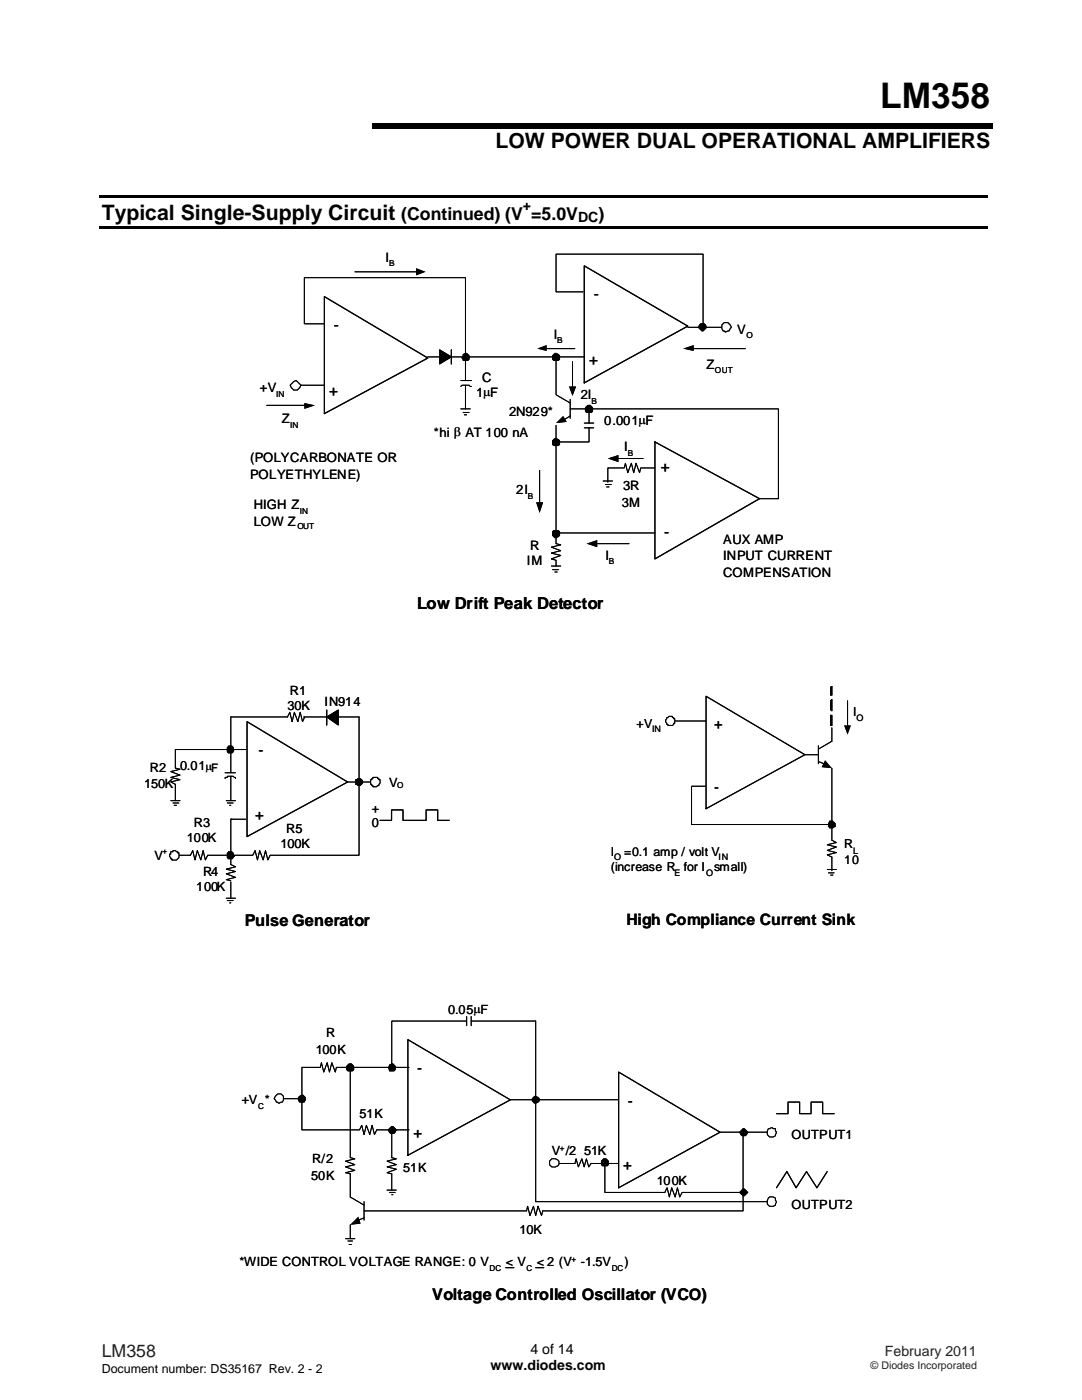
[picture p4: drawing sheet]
<svg xmlns="http://www.w3.org/2000/svg" width="216mm" height="279mm" viewBox="0 0 216 279" stroke-linecap="round" stroke-linejoin="round" font-family="sans-serif">
<path d="M19.8 39h177.2v.5h-177.2zM74.3 24.5h123.8v1.1h-123.8zM19.8 45.1h177.2v.5h-177.2z" fill="#000"/>
<path d="M64.7 59.2l20.7 12.3-20.7 11zM116.6 53.1l20.6 12-20.6 11.3zM90.1 69.8v2.8M130.7 88.2l20.9 11.3-20.9 12z" fill="none" stroke="#000" stroke-width=".24"/>
<g fill="none" stroke="#000" stroke-width=".2">
<path d="M116.4 58.3h-5.4v-7.6h29.3v14.6M64.7 64.6h-4v-9.2h32.2v20.5M85.4 71.2h31.2M87.7 69.8l2.4 1.4-2.4 1.4zM91.9 77.1l.3-.2h1.4l.2 .2h.3M91.9 75.9h2.2M92.4 70.8l.7-.3 .5 .5v.7l-.3 .2h-.9v-.2l-.2-.2zM92.9 76.9v4.7M110.3 71l.4-.5h.3l.7 .5v.7l-.3 .2h-.9l-.2-.2zM111 71.2v7.6l2.8 1.6M113.8 79.7v3.8M137.2 65.3h6.9"/>
<path d="M139.6 64.9l.2-.3h.7l.5 .7-.7 .7h-.2l-.7-.7zM91.9 81.6h1.9M92.4 82.3h1.2M92.6 82.8h.5M110.3 88l.4-.5 .7 .2 .3 .3v.7l-.3 .2h-.9l-.2-.2zM111 84.9v23.6l.9 .2-1.9 .5 1.9 .7-1.9 .5 1.9 .4-1.9 .7 1 .3v1.2M113.8 83l-1.2 .7M113.8 81.6h41.5v17.9h-3.7M116.6 85.4h1.9M116.6 84.4h1.9M116.8 81.4l.5-.5h.5l.4 .5v.7l-.2 .2h-.9l-.3-.2zM117.5 81.6v2.8"/>
<path d="M117.5 85.4v2.8h-6.5M120.4 96h1.8M120.8 96.7h1.2M121.1 97.2h.4M130.7 93.4h-2.9l-.2 .9-.7-1.8-.5 1.8-.4-1.8-.7 1.8-.5-1.8-.2 .9h-3.3v2.8M110 113h1.9M110.3 106.1l.2-.2h.9l.3 .2v.7l-.7 .5h-.3l-.4-.5zM110.3 113.7h1.1M110.7 114.2h.5M111 106.4h19.7"/>
</g>
<g fill="#000">
<path d="M87.7 69.8l2.4 1.4-2.4 1.4zM111 84.4l1.4-1.4 .7 1.2z"/>
<path d="M92.4 70.8l.7-.3 .5 .5v.7l-.3 .2h-.9v-.2l-.2-.2z" fill-rule="evenodd"/>
<path d="M110.3 71l.4-.5h.3l.7 .5v.7l-.3 .2h-.9l-.2-.2z" fill-rule="evenodd"/>
<path d="M139.6 64.9l.2-.3h.7l.5 .7-.7 .7h-.2l-.7-.7z" fill-rule="evenodd"/>
<path d="M110.3 88l.4-.5 .7 .2 .3 .3v.7l-.3 .2h-.9l-.2-.2z" fill-rule="evenodd"/>
<path d="M116.8 81.4l.5-.5h.5l.4 .5v.7l-.2 .2h-.9l-.3-.2z" fill-rule="evenodd"/>
<path d="M110.3 106.1l.2-.2h.9l.3 .2v.7l-.7 .5h-.3l-.4-.5z" fill-rule="evenodd"/>
</g>
<path d="M144.1 64.9l.4-.5h.7l.7 .9-.4 .7-.7 .3-.3-.3h-.2l-.2-.4z" fill-rule="evenodd" fill="#fff"/>
<path d="M144.1 64.8l.4-.4h.7l.7 .9-.4 .7-.7 .3-.3-.3h-.2l-.2-.4z" fill="none" stroke="#000" stroke-width=".24"/>
<path d="M60 76.9h4.7" fill="none" stroke="#000" stroke-width=".2"/>
<path d="M57.9 76.9l.7-.7 .5-.3 .9 1-.2 .5-.5 .4h-.7l-.5-.4z" fill-rule="evenodd" fill="#fff"/>
<path d="M64.7 59.2l20.7 12.3-20.7 11zM116.6 53.1l20.6 12-20.6 11.3zM57.9 76.9l.7-.7 .5-.3 .9 1-.2 .5-.5 .4h-.7l-.5-.4zM90.1 69.8v2.8M130.7 88.2l20.9 11.3-20.9 12z" fill="none" stroke="#000" stroke-width=".24"/>
<g fill="none" stroke="#000" stroke-width=".2">
<path d="M70.8 54.3h12.2M116.4 58.3h-5.4v-7.6h29.3v14.6M64.7 64.6h-4v-9.2h32.2v20.5M85.4 71.2h31.2M87.7 69.8l2.4 1.4-2.4 1.4zM91.9 77.1l.3-.2h1.4l.2 .2h.3M91.9 75.9h2.2M92.4 70.8l.7-.3 .5 .5v.7l-.3 .2h-.9v-.2l-.2-.2zM92.9 76.9v4.7M109.1 69.6h5.6M110.3 71l.4-.5h.3l.7 .5v.7l-.3 .2h-.9l-.2-.2zM111 71.2v7.6l2.8 1.6"/>
<path d="M113.8 79.7v3.8M114.2 72.2v4.9M137.2 65.3h6.9M138.2 69.6h10.5M139.6 64.9l.2-.3h.7l.5 .7-.7 .7h-.2l-.7-.7zM53.2 80.9h7.8M91.9 81.6h1.9M92.4 82.3h1.2M92.6 82.8h.5M107.7 93.9v6.6M110.3 88l.4-.5 .7 .2 .3 .3v.7l-.3 .2h-.9l-.2-.2zM111 84.9v23.6l.9 .2-1.9 .5 1.9 .7-1.9 .5 1.9 .4-1.9 .7 1 .3v1.2"/>
<path d="M113.8 83l-1.2 .7M113.8 81.6h41.5v17.9h-3.7M116.6 85.4h1.9M116.6 84.4h1.9M116.8 81.4l.5-.5h.5l.4 .5v.7l-.2 .2h-.9l-.3-.2zM117.5 81.6v2.8M117.5 85.4v2.8h-6.5M120.4 96h1.8M120.8 96.7h1.2M121.1 97.2h.4M123.2 91.5h5.1M130.7 93.4h-2.9l-.2 .9-.7-1.8-.5 1.8-.4-1.8-.7 1.8-.5-1.8-.2 .9h-3.3v2.8"/>
<path d="M110 113h1.9M110.3 106.1l.2-.2h.9l.3 .2v.7l-.7 .5h-.3l-.4-.5zM110.3 113.7h1.1M110.7 114.2h.5M111 106.4h19.7M118.9 108.5h6.6"/>
</g>
<g fill="#000">
<path d="M83 53.5l1.9 .8-1.9 .6zM87.7 69.8l2.4 1.4-2.4 1.4zM107.2 69.6l1.9-.7v1.1zM113.5 77.1h1.5l-.8 1.9zM136.3 69.6l2.1-.7v1.1zM60.7 80.4l2.1 .5-2.1 .7zM111 84.4l1.4-1.4 .7 1.2zM121.3 91.5l2.1-.7v1.4zM107 100.2h1.4l-.7 2.2zM117.1 108.5l2.1-.7v1.4z"/>
<path d="M92.4 70.8l.7-.3 .5 .5v.7l-.3 .2h-.9v-.2l-.2-.2z" fill-rule="evenodd"/>
<path d="M110.3 71l.4-.5h.3l.7 .5v.7l-.3 .2h-.9l-.2-.2z" fill-rule="evenodd"/>
<path d="M139.6 64.9l.2-.3h.7l.5 .7-.7 .7h-.2l-.7-.7z" fill-rule="evenodd"/>
<path d="M110.3 88l.4-.5 .7 .2 .3 .3v.7l-.3 .2h-.9l-.2-.2z" fill-rule="evenodd"/>
<path d="M116.8 81.4l.5-.5h.5l.4 .5v.7l-.2 .2h-.9l-.3-.2z" fill-rule="evenodd"/>
<path d="M110.3 106.1l.2-.2h.9l.3 .2v.7l-.7 .5h-.3l-.4-.5z" fill-rule="evenodd"/>
</g>
<path d="M144.1 64.9l.4-.5h.7l.7 .9-.4 .7-.7 .3-.3-.3h-.2l-.2-.4z" fill-rule="evenodd" fill="#fff"/>
<path d="M144.1 64.8l.4-.4h.7l.7 .9-.4 .7-.7 .3-.3-.3h-.2l-.2-.4z" fill="none" stroke="#000" stroke-width=".24"/>
<path d="M60 76.9h4.7" fill="none" stroke="#000" stroke-width=".2"/>
<path d="M57.9 76.9l.7-.7 .5-.3 .9 1-.2 .5-.5 .4h-.7l-.5-.4z" fill-rule="evenodd" fill="#fff"/>
<path d="M57.9 76.9l.7-.7 .5-.3 .9 1-.2 .5-.5 .4h-.7l-.5-.4z" fill="none" stroke="#000" stroke-width=".24"/>
<g fill="none" stroke="#000" stroke-width=".2">
<path d="M70.8 54.3h12.2M109.1 69.6h5.6M114.2 72.2v4.9M138.2 69.6h10.5M53.2 80.9h7.8M107.7 93.9v6.6M123.2 91.5h5.1M118.9 108.5h6.6M34.1 159.8h1.8M35 156.5v3.3M45.4 149.1h.2v-.2h.7v.2h.2v.5h.3l-.3 .2v.3l-.2 .2h-.7l-.2-.2zM49.1 149.6h-14.1v3.7"/>
<path d="M60.6 143.1h11v27.6h-17.7l-.5 .9-.4-1.8-.5 1.8-.7-1.8-.4 1.8-.5-1.8-.5 .9h-9l-.4 .9-.5-1.8-.4 1.8-.7-1.8-.5 1.8-.4-1.8-.5 .9h-3.9M60.8 143.1l-.4 .9-.5-1.8-.5 1.8-.7-1.8-.4 1.8-.5-1.8-.4 .9h-11.3v11.1M69.3 156.1h4.7M71 155.6l.4-.2a.79 .79 0 0 1 .9 .9l-.4 .5h-.5l-.2-.3h-.2zM34.5 160.3h1.2M34.8 160.7h.4M45.1 179.3h1.9M45.4 170.2h.2v-.2h.7v.2h.2v.5h.3v.2h-.3v.3l-.2 .2h-.7l-.2-.2zM45.4 179.7h1.1M46.1 176v3.3M49.1 163.5h-3v9l.9 .5-1.9 .5 1.9 .4-1.9 .5 1.9 .7-1.9 .5 1 .2M45.8 180.2h.3"/>
</g>
<g fill="#000">
<path d="M83 53.5l1.9 .8-1.9 .6zM107.2 69.6l1.9-.7v1.1zM113.5 77.1h1.5l-.8 1.9zM136.3 69.6l2.1-.7v1.1zM60.7 80.4l2.1 .5-2.1 .7zM121.3 91.5l2.1-.7v1.4zM107 100.2h1.4l-.7 2.2zM117.1 108.5l2.1-.7v1.4z"/>
<path d="M45.4 149.1h.2v-.2h.7v.2h.2v.5h.3l-.3 .2v.3l-.2 .2h-.7l-.2-.2z" fill-rule="evenodd"/>
<path d="M71 155.6l.4-.2a.79 .79 0 0 1 .9 .9l-.4 .5h-.5l-.2-.3h-.2z" fill-rule="evenodd"/>
<path d="M45.4 170.2h.2v-.2h.7v.2h.2v.5h.3v.2h-.3v.3l-.2 .2h-.7l-.2-.2z" fill-rule="evenodd"/>
</g>
<path d="M49.3 144l20.1 12.1-20.1 10.9z" fill="none" stroke="#000" stroke-width=".23"/>
<path d="M34.1 170h.4v-.2h.5l.2 .2h.3v.2h.2v1l-.5 .4h-.9v-.2h-.2v-.2l-.3-.3v-.4h.3z" fill-rule="evenodd" fill="#fff"/>
<path d="M34.1 170h.4v-.2h.5l.2 .2h.3v.2h.2v1l-.5 .4h-.9v-.2h-.2v-.2l-.3-.3v-.4h.3z" fill="none" stroke="#000" stroke-width=".23"/>
<path d="M74 155.6l.4-.2v-.2h1v.2l.4 .2v.7l-.2 .2v.3h-.2l-.3 .2h-.7v-.2h-.2v-.3h-.2z" fill-rule="evenodd" fill="#fff"/>
<path d="M49.3 144l20.1 12.1-20.1 10.9zM65.2 141.7v3M74 155.6l.4-.2v-.2h1v.2l.4 .2v.7l-.2 .2v.3h-.2l-.3 .2h-.7v-.2h-.2v-.3h-.2zM75.8 163.7h2.3v-2.1h2.3v2.1h4.6v-2.1h2.3v2.1h2.3" fill="none" stroke="#000" stroke-width=".23"/>
<g fill="none" stroke="#000" stroke-width=".2">
<path d="M34.1 159.8h1.8M44.9 155.4v-.2h.5v-.3h1.1l.3 .3h.2v.2M44.9 154.2h2.1M45.1 159.8h1.9M45.4 149.1h.2v-.2h.7v.2h.2v.5h.3l-.3 .2v.3l-.2 .2h-.7l-.2-.2zM46.1 154.9v4.9M49.1 149.6h-14.1v3.7l.9 .2-1.8 .5 1.8 .7-1.8 .5 1.8 .4-1.8 .5 .9 .4v3.3M60.6 143.1h11v27.6h-17.7l-.5 .9-.4-1.8-.5 1.8-.7-1.8-.4 1.8-.5-1.8-.5 .9h-9l-.4 .9-.5-1.8-.4 1.8-.7-1.8-.5 1.8-.4-1.8-.5 .9h-3.9M60.8 143.1l-.4 .9-.5-1.8-.5 1.8-.7-1.8-.4 1.8-.5-1.8-.4 .9h-11.3v11.1M65.2 143.1l2.3-1.4v3zM69.3 156.1h4.7M71 155.6l.4-.2a.79 .79 0 0 1 .9 .9l-.4 .5h-.5l-.2-.3h-.2z"/>
<path d="M34.5 160.3h1.2M34.8 160.7h.4M45.1 179.3h1.9M45.4 170.2h.2v-.2h.7v.2h.2v.5h.3v.2h-.3v.3l-.2 .2h-.7l-.2-.2zM45.4 160.3h1.1M45.4 179.7h1.1M45.8 160.7h.3M46.1 163.5h.2M46.1 176v3.3M49.1 163.5h-3v9l.9 .5-1.9 .5 1.9 .4-1.9 .5 1.9 .7-1.9 .5 1 .2M45.8 180.2h.3"/>
</g>
<g fill="#000">
<path d="M65.2 143.1l2.3-1.4v3z"/>
<path d="M45.4 149.1h.2v-.2h.7v.2h.2v.5h.3l-.3 .2v.3l-.2 .2h-.7l-.2-.2z" fill-rule="evenodd"/>
<path d="M71 155.6l.4-.2a.79 .79 0 0 1 .9 .9l-.4 .5h-.5l-.2-.3h-.2z" fill-rule="evenodd"/>
<path d="M45.4 170.2h.2v-.2h.7v.2h.2v.5h.3v.2h-.3v.3l-.2 .2h-.7l-.2-.2z" fill-rule="evenodd"/>
</g>
<path d="M34.1 170h.4v-.2h.5l.2 .2h.3v.2h.2v1l-.5 .4h-.9v-.2h-.2v-.2l-.3-.3v-.4h.3z" fill-rule="evenodd" fill="#fff"/>
<path d="M34.1 170h.4v-.2h.5l.2 .2h.3v.2h.2v1l-.5 .4h-.9v-.2h-.2v-.2l-.3-.3v-.4h.3z" fill="none" stroke="#000" stroke-width=".23"/>
<path d="M74 155.6l.4-.2v-.2h1v.2l.4 .2v.7l-.2 .2v.3h-.2l-.3 .2h-.7v-.2h-.2v-.3h-.2z" fill-rule="evenodd" fill="#fff"/>
<path d="M65.2 141.7v3M74 155.6l.4-.2v-.2h1v.2l.4 .2v.7l-.2 .2v.3h-.2l-.3 .2h-.7v-.2h-.2v-.3h-.2zM75.8 163.7h2.3v-2.1h2.3v2.1h4.6v-2.1h2.3v2.1h2.3" fill="none" stroke="#000" stroke-width=".23"/>
<g fill="none" stroke="#000" stroke-width=".2">
<path d="M35 153.3l.9 .2-1.8 .5 1.8 .7-1.8 .5 1.8 .4-1.8 .5 .9 .4M44.9 155.4v-.2h.5v-.3h1.1l.3 .3h.2v.2M44.9 154.2h2.1M45.1 159.8h1.9M46.1 154.9v4.9M65.2 143.1l2.3-1.4v3zM133.1 143.9h7.8M160.6 150.6h2.7M166 153.3v14.4l.9 .4-1.8 .5 1.8 .4-1.8 .7 1.8 .5-1.8 .4 .9 .4M45.4 160.3h1.1M45.8 160.7h.3M46.1 163.5h.2"/>
<path d="M165.5 163.9h.7v.2h.2v.2h.2v.7l-.4 .2h-.7v-.2h-.2v-.7l.2-.2z"/>
</g>
<g fill="#000">
<path d="M65.2 143.1l2.3-1.4v3z"/>
<path d="M165.5 163.9h.7v.2h.2v.2h.2v.7l-.4 .2h-.7v-.2h-.2v-.7l.2-.2z" fill-rule="evenodd"/>
</g>
<path d="M133.1 143.2h.2l.2-.2h.7v.2h.2v.2h.2v.9h-.2v.3l-.2 .2h-.9v-.2h-.2v-.3a.57 .57 0 0 1 0-.9z" fill-rule="evenodd" fill="#fff"/>
<path d="M140.9 139l19.7 11.6-19.7 10.8zM165.8 139.8l.2-.2v2.3l-.2-.3zM165.8 137.2l.2-.3v1.8h-.2zM133.1 143.2h.2l.2-.2h.7v.2h.2v.2h.2v.9h-.2v.3l-.2 .2h-.9v-.2h-.2v-.3a.57 .57 0 0 1 0-.9zM165.8 142.8h.2v2h-.2zM165.8 144.8h.1" fill="none" stroke="#000" stroke-width=".22"/>
<path d="M169.1 139.8v5M133.1 143.9h7.8M140.9 156.9h-2.9v7.6h28M160.6 150.6h2.7M163.3 148.8v3.6M163.3 152l1.1 .4M166 153.3v14.4l.9 .4-1.8 .5 1.8 .4-1.8 .7 1.8 .5-1.8 .4 .9 .4v2.8M166 145.2v2.7l-2.7 1.6M165.1 173.5h1.8M165.3 174.2h1.1M165.5 163.9h.7v.2h.2v.2h.2v.7l-.4 .2h-.7v-.2h-.2v-.7l.2-.2zM165.8 174.6h.4" fill="none" stroke="#000" stroke-width=".2"/>
<g fill="#000">
<path d="M164.6 151.7l1.4 1.6-2-.2zM168.4 144.8h1.4l-.7 1.8z"/>
<path d="M165.8 142.8h.2v2h-.2zM166 139.6v2.3l-.2-.3v-1.8zM165.8 137.2l.2-.3v1.8h-.2z" fill-rule="evenodd"/>
<path d="M165.5 163.9h.7v.2h.2v.2h.2v.7l-.4 .2h-.7v-.2h-.2v-.7l.2-.2z" fill-rule="evenodd"/>
</g>
<path d="M133.1 143.2h.2l.2-.2h.7v.2h.2v.2h.2v.9h-.2v.3l-.2 .2h-.9v-.2h-.2v-.3a.57 .57 0 0 1 0-.9z" fill-rule="evenodd" fill="#fff"/>
<path d="M140.9 139l19.7 11.6-19.7 10.8zM165.8 139.8l.2-.2v2.3l-.2-.3zM165.8 137.2l.2-.3v1.8h-.2zM133.1 143.2h.2l.2-.2h.7v.2h.2v.2h.2v.9h-.2v.3l-.2 .2h-.9v-.2h-.2v-.3a.57 .57 0 0 1 0-.9zM165.8 142.8h.2v2h-.2zM165.8 144.8h.1" fill="none" stroke="#000" stroke-width=".22"/>
<g fill="none" stroke="#000" stroke-width=".2">
<path d="M169.1 139.8v5M140.9 156.9h-2.9v7.6h28M163.3 148.8v3.6M163.3 152l1.1 .4M166 145.2v2.7l-2.7 1.6M165.1 173.5h1.8M165.3 174.2h1.1M165.8 174.6h.4M166 171v2.8M101.8 219.5h21.6M106.9 203.8v36M75.2 225.5h6.4"/>
<path d="M148.3 237.3h.2l.7 .7-.7 .7h-.2l-.7-.7z"/>
</g>
<g fill="#000">
<path d="M164.6 151.7l1.4 1.6-2-.2zM168.4 144.8h1.4l-.7 1.8z"/>
<path d="M165.8 142.8h.2v2h-.2zM166 139.6v2.3l-.2-.3v-1.8zM165.8 137.2l.2-.3v1.8h-.2z" fill-rule="evenodd"/>
<path d="M148.3 237.3h.2l.7 .7-.7 .7h-.2l-.7-.7z" fill-rule="evenodd"/>
</g>
<path d="M81.4 207.5l20.4 12-20.4 11.1zM123.4 214l20.3 12-20.3 11z" fill="none" stroke="#000" stroke-width=".23"/>
<path d="M55.4 218.3h.7l.5 .5v.7l-.3 .4-.7 .3-.4-.3-.5-.6z" fill-rule="evenodd" fill="#fff"/>
<path d="M55.4 218.3h.7l.5 .5v.7l-.3 .4-.7 .3-.4-.3-.5-.6z" fill="none" stroke="#000" stroke-width=".23"/>
<g fill="none" stroke="#000" stroke-width=".2">
<path d="M56.6 219.3h3.6M59.5 219l.3-.2 .7-.2 .4 .4v.5l-.2 .4h-.9l-.3-.4zM69.2 212.8l.5-.5h.4l.5 .5v.7l-.3 .2h-.9l-.2-.2zM69.9 213v18l.9 .3-1.8 .4 1.8 .7-1.8 .5 1.8 .7-1.8 .4 .9 .3v4.6l2.7 1.6M77.7 212.6l.7-.3 .4 .5v.7l-.2 .2h-.9l-.2-.7 .2-.2zM81.6 213h-14.5l-.2 1-.7-1.9-.5 1.9-.4-1.9-.7 1.9-.5-1.9-.2 .9h-3.7v12.5h11.5l.5-.9 .4 1.8 .5-1.8 .7 1.8 .5-1.8 .4 1.8 .5-.9M93.1 203.8h-14.9v9.2M93.1 202.9v1.8M94 203.8h12.9M94 202.9v1.8M106.2 219.3l.5-.5h.2l.7 .5v.4l-.2 .2-.7 .3-.5-.5zM72.6 239.8v3.7"/>
<path d="M77.2 237.5h1.9M77.5 225.5l.7-.7h.2l.7 .7-.5 .7h-.7zM77.7 238h1.1M78.2 225.7v5.3l.9 .3-1.9 .4 1.9 .7-1.9 .5 1.9 .4-1.9 .7 1 .3v3.2M78.2 238.4h.2M111.5 232.2h3.2l.3-.9 .4 1.6 .7-1.6 .5 1.6 .4-1.6 .5 1.6 .4-.7h5.5M148.3 226v15.7h-40l-.2 .9-.7-1.9-.5 1.9-.5-1.9-.7 1.9-.4-1.9-.2 1h-32.5M69 247.2h1.8M69.4 247.7h.9M69.7 248.4h.4M69.9 244.4v2.8M72.6 243.1l-1.1 .4"/>
</g>
<g fill="#000">
<path d="M69.9 244.4l1.6-1.6 .4 1.4z"/>
<path d="M59.5 219l.3-.2 .7-.2 .4 .4v.5l-.2 .4h-.9l-.3-.4z" fill-rule="evenodd"/>
<path d="M69.2 212.8l.5-.5h.4l.5 .5v.7l-.3 .2h-.9l-.2-.2z" fill-rule="evenodd"/>
<path d="M77.7 212.6l.7-.3 .4 .5v.7l-.2 .2h-.9l-.2-.7 .2-.2z" fill-rule="evenodd"/>
<path d="M106.2 219.3l.5-.5h.2l.7 .5v.4l-.2 .2-.7 .3-.5-.5z" fill-rule="evenodd"/>
<path d="M77.5 225.5l.7-.7h.2l.7 .7-.5 .7h-.7z" fill-rule="evenodd"/>
</g>
<path d="M110.1 231.3h.7l.5 .2 .2 .2v.7a1.14 1.14 0 0 1-1.8 0 .9 .9 0 0 1 .4-1.1z" fill-rule="evenodd" fill="#fff"/>
<path d="M110.1 231.3h.7l.5 .2 .2 .2v.7a1.14 1.14 0 0 1-1.8 0 .9 .9 0 0 1 .4-1.1z" fill="none" stroke="#000" stroke-width=".23"/>
<path d="M106.9 239.8h46.2M120.2 231.5l.3-.2h.4l.5 .4v.7l-.2 .3h-1a.88 .88 0 0 1 0-1.2zM120.7 232.2v5.8h12l.4-1 .5 1.9 .4-1.9 .7 1.9 .5-1.9 .4 1.9 .5-.9h12.2M143.7 226h9.4M148.3 225.3h.2l.7 .7-.5 .7h-.6l-.5-.7z" fill="none" stroke="#000" stroke-width=".2"/>
<g fill="#000">
<path d="M120.2 231.5l.3-.2h.4l.5 .4v.7l-.2 .3h-1a.88 .88 0 0 1 0-1.2z" fill-rule="evenodd"/>
<path d="M148.3 225.3h.2l.7 .7-.5 .7h-.6l-.5-.7z" fill-rule="evenodd"/>
</g>
<path d="M153.3 225.3l.7-.3 .3 .3h.4v.4l.2 .3-.2 .7-.4 .2h-.7a1.02 1.02 0 0 1-.3-1.6z" fill-rule="evenodd" fill="#fff"/>
<path d="M153.3 225.3l.7-.3 .3 .3h.4v.4l.2 .3-.2 .7-.4 .2h-.7a1.02 1.02 0 0 1-.3-1.6z" fill="none" stroke="#000" stroke-width=".23"/>
<path d="M153.6 238.9h.7l.4 .2v.5l.2 .2-.2 .7-.4 .2h-.7a1.18 1.18 0 0 1 0-1.8z" fill-rule="evenodd" fill="#fff"/>
<path d="M81.4 207.5l20.4 12-20.4 11.1zM123.4 214l20.3 12-20.3 11zM153.6 238.9h.7l.4 .2v.5l.2 .2-.2 .7-.4 .2h-.7a1.18 1.18 0 0 1 0-1.8zM154.9 222.3h2.3v-2.4h2.4v2.4h2.2v-2.4h2.3v2.4h2.4M165.1 233.8l-2.1 3.2-2.1-3.2-2 3.2-1.9-3.2-2.1 3.2M100.9 253h1.6M106.9 253h1.6" fill="none" stroke="#000" stroke-width=".23"/>
<path d="M101.8 219.5h21.6M106.9 203.8v36M75.2 225.5h6.4M148.3 237.3h.2l.7 .7-.7 .7h-.2l-.7-.7z" fill="none" stroke="#000" stroke-width=".2"/>
<path d="M148.3 237.3h.2l.7 .7-.7 .7h-.2l-.7-.7z" fill-rule="evenodd" fill="#000"/>
<path d="M55.4 218.3h.7l.5 .5v.7l-.3 .4-.7 .3-.4-.3-.5-.6z" fill-rule="evenodd" fill="#fff"/>
<path d="M55.4 218.3h.7l.5 .5v.7l-.3 .4-.7 .3-.4-.3-.5-.6z" fill="none" stroke="#000" stroke-width=".23"/>
<g fill="none" stroke="#000" stroke-width=".2">
<path d="M56.6 219.3h3.6M59.5 219l.3-.2 .7-.2 .4 .4v.5l-.2 .4h-.9l-.3-.4zM69.2 212.8l.5-.5h.4l.5 .5v.7l-.3 .2h-.9l-.2-.2zM69.9 213v18l.9 .3-1.8 .4 1.8 .7-1.8 .5 1.8 .7-1.8 .4 .9 .3v4.6l2.7 1.6M77.7 212.6l.7-.3 .4 .5v.7l-.2 .2h-.9l-.2-.7 .2-.2zM81.6 213h-14.5l-.2 1-.7-1.9-.5 1.9-.4-1.9-.7 1.9-.5-1.9-.2 .9h-3.7v12.5h11.5l.5-.9 .4 1.8 .5-1.8 .7 1.8 .5-1.8 .4 1.8 .5-.9M93.1 203.8h-14.9v9.2M93.1 202.9v1.8M94 203.8h12.9M94 202.9v1.8M106.2 219.3l.5-.5h.2l.7 .5v.4l-.2 .2-.7 .3-.5-.5zM72.6 239.8v3.7"/>
<path d="M77.2 237.5h1.9M77.5 225.5l.7-.7h.2l.7 .7-.5 .7h-.7zM77.7 238h1.1M78.2 225.7v5.3l.9 .3-1.9 .4 1.9 .7-1.9 .5 1.9 .4-1.9 .7 1 .3v3.2M78.2 238.4h.2M111.5 232.2h3.2l.3-.9 .4 1.6 .7-1.6 .5 1.6 .4-1.6 .5 1.6 .4-.7h5.5M148.3 226v15.7h-40l-.2 .9-.7-1.9-.5 1.9-.5-1.9-.7 1.9-.4-1.9-.2 1h-32.5M69 247.2h1.8M69.4 247.7h.9M69.7 248.4h.4M69.9 244.4v2.8M72.6 243.1l-1.1 .4"/>
</g>
<g fill="#000">
<path d="M69.9 244.4l1.6-1.6 .4 1.4z"/>
<path d="M59.5 219l.3-.2 .7-.2 .4 .4v.5l-.2 .4h-.9l-.3-.4z" fill-rule="evenodd"/>
<path d="M69.2 212.8l.5-.5h.4l.5 .5v.7l-.3 .2h-.9l-.2-.2z" fill-rule="evenodd"/>
<path d="M77.7 212.6l.7-.3 .4 .5v.7l-.2 .2h-.9l-.2-.7 .2-.2z" fill-rule="evenodd"/>
<path d="M106.2 219.3l.5-.5h.2l.7 .5v.4l-.2 .2-.7 .3-.5-.5z" fill-rule="evenodd"/>
<path d="M77.5 225.5l.7-.7h.2l.7 .7-.5 .7h-.7z" fill-rule="evenodd"/>
</g>
<path d="M110.1 231.3h.7l.5 .2 .2 .2v.7a1.14 1.14 0 0 1-1.8 0 .9 .9 0 0 1 .4-1.1z" fill-rule="evenodd" fill="#fff"/>
<path d="M110.1 231.3h.7l.5 .2 .2 .2v.7a1.14 1.14 0 0 1-1.8 0 .9 .9 0 0 1 .4-1.1z" fill="none" stroke="#000" stroke-width=".23"/>
<path d="M106.9 239.8h46.2M120.2 231.5l.3-.2h.4l.5 .4v.7l-.2 .3h-1a.88 .88 0 0 1 0-1.2zM120.7 232.2v5.8h12l.4-1 .5 1.9 .4-1.9 .7 1.9 .5-1.9 .4 1.9 .5-.9h12.2M143.7 226h9.4M148.3 225.3h.2l.7 .7-.5 .7h-.6l-.5-.7z" fill="none" stroke="#000" stroke-width=".2"/>
<g fill="#000">
<path d="M120.2 231.5l.3-.2h.4l.5 .4v.7l-.2 .3h-1a.88 .88 0 0 1 0-1.2z" fill-rule="evenodd"/>
<path d="M148.3 225.3h.2l.7 .7-.5 .7h-.6l-.5-.7z" fill-rule="evenodd"/>
</g>
<path d="M153.3 225.3l.7-.3 .3 .3h.4v.4l.2 .3-.2 .7-.4 .2h-.7a1.02 1.02 0 0 1-.3-1.6z" fill-rule="evenodd" fill="#fff"/>
<path d="M153.3 225.3l.7-.3 .3 .3h.4v.4l.2 .3-.2 .7-.4 .2h-.7a1.02 1.02 0 0 1-.3-1.6z" fill="none" stroke="#000" stroke-width=".23"/>
<path d="M153.6 238.9h.7l.4 .2v.5l.2 .2-.2 .7-.4 .2h-.7a1.18 1.18 0 0 1 0-1.8z" fill-rule="evenodd" fill="#fff"/>
<path d="M153.6 238.9h.7l.4 .2v.5l.2 .2-.2 .7-.4 .2h-.7a1.18 1.18 0 0 1 0-1.8zM154.9 222.3h2.3v-2.4h2.4v2.4h2.2v-2.4h2.3v2.4h2.4M165.1 233.8l-2.1 3.2-2.1-3.2-2 3.2-1.9-3.2-2.1 3.2M100.9 253h1.6M106.9 253h1.6" fill="none" stroke="#000" stroke-width=".23"/>
<text font-size="7" x="175.6" y="21.6">LM358</text>
<g font-size="4.2">
<text x="98.8" y="29.5">LOW POWER DUAL OPERATIONAL AMPLIFIERS</text>
<text x="20.3" y="43.8">Typical Single-Supply Circuit</text>
</g>
<g font-size="3.5">
<text x="80.1" y="43.8">(Continued) (V =5.0V</text>
<text x="119.4" y="43.8">)</text>
</g>
<text font-size="3.5" fill="#231f20" x="20.3" y="270.9">LM358</text>
<text font-size="3.3" x="83.3" y="121.5">Low Drift Peak Detector</text>
<g font-size="3.2">
<text x="48.8" y="184.8">Pulse Generator</text>
<text x="86.2" y="259.4">Voltage Controlled Oscillator (VCO)</text>
</g>
<g font-size="3.1">
<text x="118.5" y="59.7">-</text>
<text x="66.6" y="65.8">-</text>
<text x="117.5" y="72.9">+</text>
<text x="65.7" y="79">+</text>
<text x="131.8" y="94.1">+</text>
<text x="132.5" y="107.1">-</text>
<text x="125" y="184.5">High Compliance Current Sink</text>
</g>
<g font-size="3">
<text x="51.6" y="150.7">-</text>
<text x="50.9" y="163.7">+</text>
<text x="83.2" y="214.2">-</text>
<text x="125.3" y="220.6">-</text>
<text x="82.5" y="227.1">+</text>
<text x="124.4" y="233.6">+</text>
</g>
<g font-size="2.9">
<text x="142.5" y="145.5">+</text>
<text x="142.5" y="158">-</text>
</g>
<g font-size="2.8">
<text x="104.4" y="41.9">+</text>
<text x="115.3" y="44.3">DC</text>
<text x="97.9" y="273.5">www.diodes.com</text>
<text x="105.8" y="270.2">4 of 14</text>
</g>
<text font-size="2.8" fill="#231f20" x="176.6" y="270.6">February 2011</text>
<g font-size="2.6">
<text x="76.9" y="52.4">I</text>
<text x="110.5" y="67.7">I</text>
<text x="147.1" y="66.7">V</text>
<text x="96.2" y="76.2">C</text>
<text x="141" y="73.6">Z</text>
<text x="51.8" y="78.3">+V</text>
<text x="95" y="79.2">1μF</text>
<text x="101.6" y="83">2N929*</text>
<text x="115.9" y="79.7">2I</text>
<text x="56.3" y="84.4">Z</text>
<text x="86.5" y="87.3">*hi β AT 100 nA</text>
<text x="120.6" y="84.9">0.001μF</text>
<text x="49.9" y="92.2">(POLYCARBONATE OR</text>
<text x="49.9" y="95.5">POLYETHYLENE)</text>
<text x="124.6" y="90.1">I</text>
<text x="50.6" y="101.6">HIGH Z</text>
<text x="103" y="98.6">2I</text>
<text x="124.1" y="101.2">3M</text>
<text x="124.3" y="97.9">3R</text>
<text x="50.6" y="104.9">LOW Z</text>
<text x="105.1" y="112.7">IM</text>
<text x="105.8" y="109.7">R</text>
<text x="120.8" y="111.8">I</text>
<text x="144.3" y="108.5">AUX AMP</text>
<text x="144.3" y="111.8">INPUT CURRENT</text>
<text x="144.3" y="115.1">COMPENSATION</text>
<text x="57.4" y="141.7">30K</text>
<text x="57.8" y="138.7">R1</text>
<text x="64.7" y="141">IN914</text>
<text x="29.9" y="154">R2</text>
<text x="35.9" y="153.8">0.01μF</text>
<text x="28.8" y="157.2">150K</text>
<text x="77.7" y="157">V</text>
<text x="38.7" y="165.1">R3</text>
<text x="57.1" y="166.3">R5</text>
<text x="74.2" y="162.3">+</text>
<text x="74.2" y="165.1">0</text>
<text x="30.8" y="171.6">V</text>
<text x="37.3" y="168.1">100K</text>
<text x="56" y="169.3">100K</text>
<text x="39.1" y="177.9">100K</text>
<text x="40.5" y="174.9">R4</text>
</g>
<g font-size="2.5">
<text x="170.2" y="143">I</text>
<text x="127" y="145.2">+V</text>
<text x="121.9" y="170.8">I</text>
<text x="121.9" y="173.8">(increase R for I</text>
<text x="124.5" y="170.8">=0.1 amp / volt V</text>
<text x="142.5" y="173.8">small)</text>
<text x="168.4" y="169.3">R</text>
<text x="168.4" y="172.4">10</text>
<text x="89.4" y="202.4">0.05μF</text>
<text x="65.1" y="207">R</text>
<text x="63" y="210.2">100K</text>
<text x="48.3" y="220.4">+V **</text>
<text x="48.3" y="220.4">+V</text>
<text x="71.7" y="223.2">51K</text>
<text x="157.9" y="227.4">OUTPUT1</text>
<text x="62.3" y="232.2">R/2</text>
<text x="80.5" y="233.8">51K</text>
<text x="110.1" y="230.6">V /2 51K</text>
<text x="62.1" y="235.4">50K</text>
<text x="131" y="236.6">100K</text>
<text x="157.9" y="241.2">OUTPUT2</text>
<text x="103.7" y="246.3">10K</text>
<text x="47.8" y="252.8">*WIDE CONTROL VOLTAGE RANGE: 0 V</text>
<text x="100.9" y="252.8">&lt; V</text>
<text x="107.1" y="252.8">&lt; 2 (V -1.5V</text>
<text x="124.6" y="252.8">)</text>
<text x="20.3" y="274">Document number: DS35167 Rev. 2 - 2</text>
</g>
<text font-size="2.1" fill="#231f20" x="173.7" y="273.2">© Diodes Incorporated</text>
<g font-size="1.8">
<text x="170.9" y="143.9">O</text>
<text x="130.2" y="146.1">IN</text>
<text x="122.5" y="171.7">O</text>
<text x="143.4" y="171.7">IN</text>
<text x="170.2" y="170.4">L</text>
<text x="134.6" y="174.9">E</text>
<text x="140.9" y="174.9">O</text>
</g>
<g font-size="1.7">
<text x="77.6" y="53.1">B</text>
<text x="111.2" y="68.4">B</text>
<text x="149" y="67.5">O</text>
<text x="142.6" y="74.5">OUT</text>
<text x="55.1" y="79.2">IN</text>
<text x="118" y="80.7">B</text>
<text x="57.9" y="85.4">IN</text>
<text x="125.3" y="91">B</text>
<text x="105.3" y="99.5">B</text>
<text x="59.3" y="105.7">OUT</text>
<text x="59.8" y="102.6">IN</text>
<text x="121.5" y="112.5">B</text>
</g>
<g font-size="1.6">
<text x="79.3" y="157.2">O</text>
<text x="32.4" y="170.5">+</text>
<text x="51.5" y="221.3">C</text>
<text x="111.7" y="229.7">+</text>
<text x="114" y="251.8">+</text>
<text x="97.7" y="253.7">DC</text>
<text x="105.1" y="253.7">C</text>
<text x="122.1" y="253.7">DC</text>
</g>
</svg>
